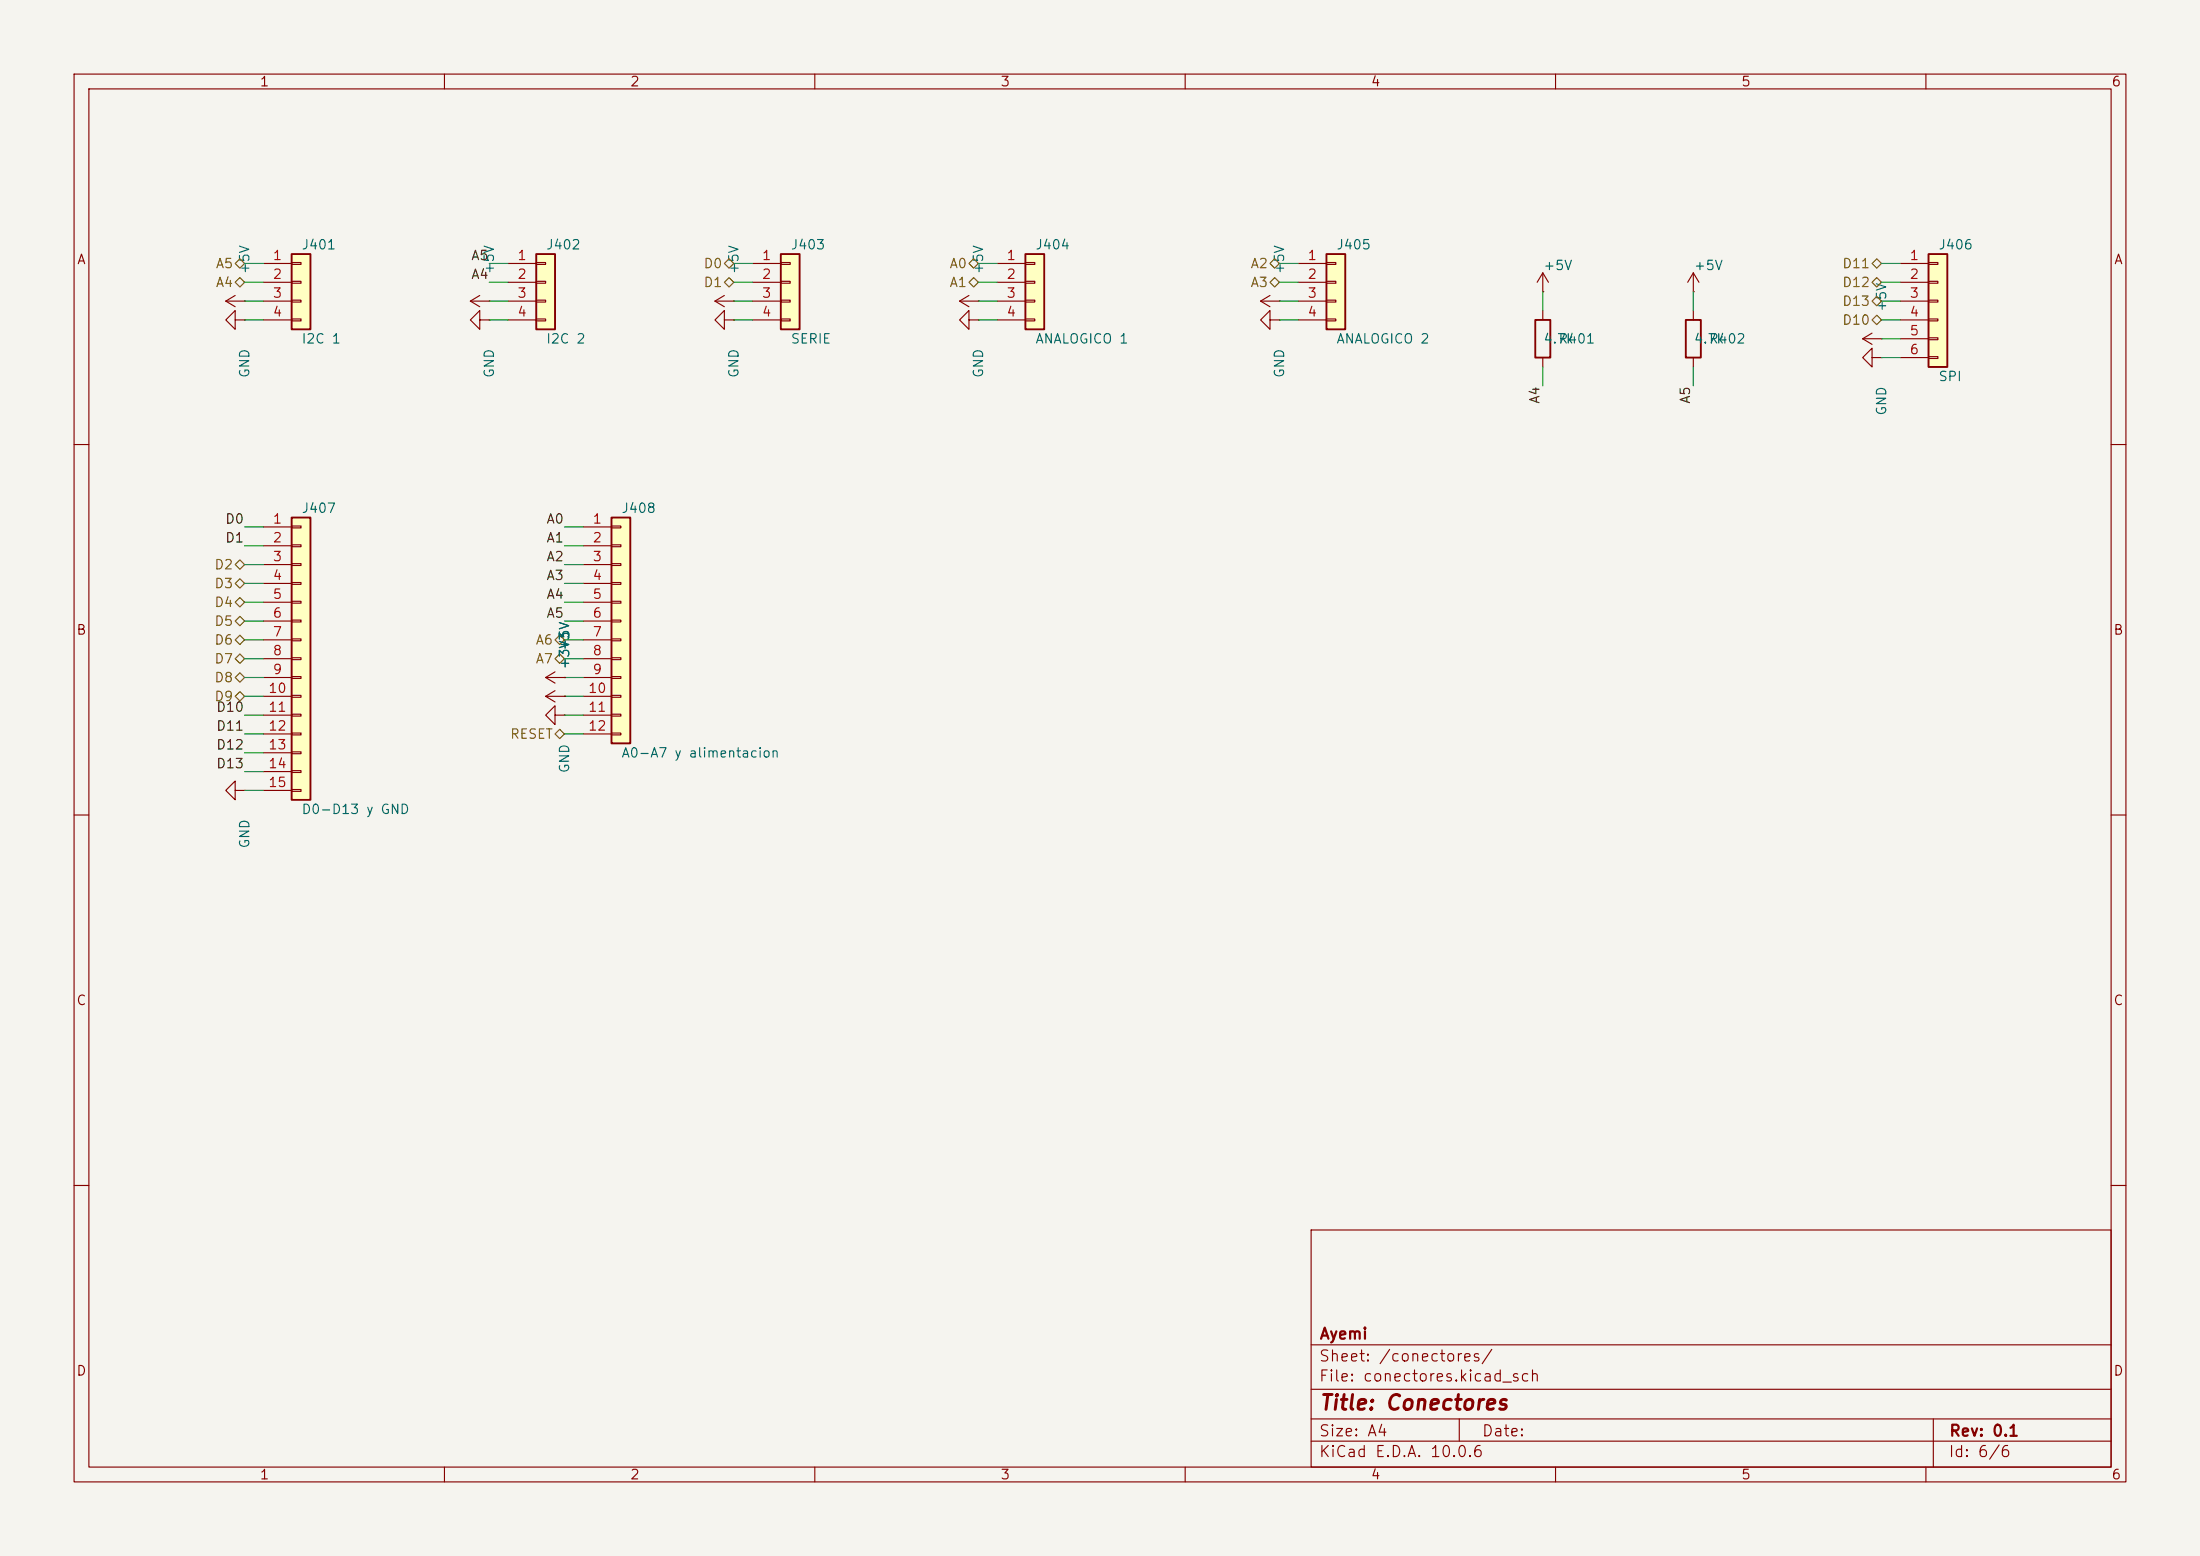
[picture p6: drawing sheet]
<svg xmlns="http://www.w3.org/2000/svg" width="297mm" height="210mm" viewBox="0 0 297 210" stroke-linecap="round" stroke-linejoin="round" font-family="sans-serif">
<path d="M0 0h297v210h-297z" fill="#f5f4ef" stroke="#f5f4ef" stroke-width=".14"/>
<g fill="none" stroke="#840000" stroke-width=".15">
<path d="M10 10h277v190h-277zM12 12h273v186h-273zM60 10v2M110 10v2M160 10v2M210 10v2M260 10v2M97.8 39.9l-1.3 .7M130.8 39.9l-1.3 .7M171.4 39.9l-1.2 .7M96.5 40.6h2.6M96.5 40.6l1.3 .8"/>
<path d="M97.8 43.2v-1.3l-1.3 1.3 1.3 1.3v-1.3h1.3M99.1 40.6h.1M99.1 43.2h.1M129.5 40.6l1.3 .8M129.5 40.6h2.6M130.8 43.2v-1.3l-1.3 1.3 1.3 1.3v-1.3h1.3M132.1 40.6h.1M132.1 43.2h.1M170.2 40.6h2.5M170.2 40.6l1.2 .8M171.4 43.2v-1.3l-1.2 1.3 1.2 1.3v-1.3h1.3M172.7 40.6h.1"/>
<path d="M172.7 43.2h.1M252.7 48.3v-1.3l-1.2 1.3 1.2 1.2v-1.2h1.3M254 48.3h.1M10 60h2M285 60h2M10 110h2M285 110h2M10 160h2M177 166h108v32h-108zM285 160h2M60 198v2M110 198v2"/>
<path d="M160 198v2M177 194.5h108M177 191.5h108M177 187.5h108M177 181.5h108M197 191.5v3M210 198v2M260 198v2M261 191.5v6.5"/>
</g>
<path d="M179.1 34.3h2.5v10.2h-2.5z" fill="#ffffc2"/>
<path d="M179.1 34.3h2.5v10.2h-2.5z" fill="none" stroke="#840000" stroke-width=".25"/>
<g fill="none" stroke="#840000" stroke-width=".15">
<path d="M31.7 39.9l-1.2 .7M175.3 35.6h3.8M175.3 38.1h3.8M179.1 35.4h1.2v.3h-1.2zM179.1 38h1.2v.2h-1.2zM30.5 40.6h2.5M30.5 40.6l1.2 .8M31.7 43.2v-1.3l-1.2 1.3 1.2 1.3v-1.3h1.3M33 40.6h.1M33 43.2h.1M175.3 40.6h3.8M175.3 43.2h3.8"/>
<path d="M179.1 40.5h1.2v.3h-1.2zM179.1 43.1h1.2v.2h-1.2z"/>
</g>
<path d="M138.4 34.3h2.6v10.2h-2.6z" fill="#ffffc2"/>
<path d="M138.4 34.3h2.6v10.2h-2.6z" fill="none" stroke="#840000" stroke-width=".25"/>
<path d="M134.6 35.6h3.8M134.6 38.1h3.8M138.4 35.4h1.3v.3h-1.3zM138.4 38h1.3v.2h-1.3zM134.6 40.6h3.8M134.6 43.2h3.8M138.4 40.5h1.3v.3h-1.3zM138.4 43.1h1.3v.2h-1.3zM74.9 96.5v-1.2l-1.2 1.2 1.2 1.3v-1.3h1.3M76.2 96.5h.1" fill="none" stroke="#840000" stroke-width=".15"/>
<path d="M82.5 69.9h2.6v30.4h-2.6z" fill="#ffffc2"/>
<path d="M207.3 43.2h2v5.1h-2zM82.5 69.9h2.6v30.4h-2.6z" fill="none" stroke="#840000" stroke-width=".25"/>
<g fill="none" stroke="#840000" stroke-width=".15">
<path d="M208.3 39.4h.1M208.3 36.8v2.6M208.3 36.8l-.8 1.3M208.3 36.8l.7 1.3M64.8 43.2v-1.3l-1.3 1.3 1.3 1.3v-1.3h1.2M66 43.2h.1M208.3 41.9v1.3M208.3 48.3v1.2M78.7 71.1h3.8M78.7 73.7h3.8M78.7 76.2h3.8M78.7 78.7h3.8"/>
<path d="M82.5 71h1.3v.2h-1.3zM82.5 73.5h1.3v.3h-1.3zM82.5 76.1h1.3v.2h-1.3zM82.5 78.6h1.3v.3h-1.3zM78.7 81.3h3.8M78.7 83.8h3.8M78.7 86.4h3.8M78.7 88.9h3.8M78.7 91.4h3.8M78.7 94h3.8M78.7 96.5h3.8M78.7 99.1h3.8"/>
<path d="M82.5 81.2h1.3v.2h-1.3zM82.5 83.7h1.3v.2h-1.3zM82.5 86.2h1.3v.3h-1.3zM82.5 88.8h1.3v.2h-1.3zM82.5 91.3h1.3v.3h-1.3zM82.5 93.9h1.3v.2h-1.3zM82.5 96.4h1.3v.2h-1.3zM82.5 98.9h1.3v.3h-1.3zM31.7 106.7v-1.3l-1.2 1.3 1.2 1.3v-1.3h1.3M33 106.7h.1"/>
</g>
<path d="M39.4 34.3h2.5v10.2h-2.5z" fill="#ffffc2"/>
<path d="M39.4 34.3h2.5v10.2h-2.5zM227.6 43.2h2v5.1h-2z" fill="none" stroke="#840000" stroke-width=".25"/>
<path d="M35.6 35.6h3.8M35.6 38.1h3.8M39.4 35.4h1.2v.3h-1.2zM39.4 38h1.2v.2h-1.2zM35.6 40.6h3.8M35.6 43.2h3.8M39.4 40.5h1.2v.3h-1.2zM39.4 43.1h1.2v.2h-1.2zM228.6 41.9v1.3M228.6 48.3v1.2" fill="none" stroke="#840000" stroke-width=".15"/>
<path d="M39.4 69.9h2.5v38.1h-2.5z" fill="#ffffc2"/>
<path d="M39.4 69.9h2.5v38.1h-2.5z" fill="none" stroke="#840000" stroke-width=".25"/>
<g fill="none" stroke="#840000" stroke-width=".15">
<path d="M35.6 71.1h3.8M35.6 73.7h3.8M35.6 76.2h3.8M35.6 78.7h3.8M39.4 71h1.2v.2h-1.2zM39.4 73.5h1.2v.3h-1.2zM39.4 76.1h1.2v.2h-1.2zM39.4 78.6h1.2v.3h-1.2zM35.6 81.3h3.8M35.6 83.8h3.8M35.6 86.4h3.8M35.6 88.9h3.8"/>
<path d="M35.6 91.4h3.8M35.6 94h3.8M35.6 96.5h3.8M35.6 99.1h3.8M39.4 81.2h1.2v.2h-1.2zM39.4 83.7h1.2v.2h-1.2zM39.4 86.2h1.2v.3h-1.2zM39.4 88.8h1.2v.2h-1.2zM39.4 91.3h1.2v.3h-1.2zM39.4 93.9h1.2v.2h-1.2zM39.4 96.4h1.2v.2h-1.2zM39.4 98.9h1.2v.3h-1.2z"/>
<path d="M73.7 91.4h2.5M73.7 91.4l1.2 .8M74.9 90.7l-1.2 .7M76.2 91.4h.1M35.6 101.6h3.8M35.6 104.1h3.8M35.6 106.7h3.8M39.4 101.5h1.2v.2h-1.2zM39.4 104h1.2v.3h-1.2zM39.4 106.6h1.2v.2h-1.2z"/>
</g>
<path d="M105.4 34.3h2.5v10.2h-2.5z" fill="#ffffc2"/>
<path d="M105.4 34.3h2.5v10.2h-2.5z" fill="none" stroke="#840000" stroke-width=".25"/>
<path d="M101.6 35.6h3.8M101.6 38.1h3.8M105.4 35.4h1.3v.3h-1.3zM105.4 38h1.3v.2h-1.3zM228.6 39.4h.1M228.6 36.8l-.8 1.3M228.6 36.8l.8 1.3M228.6 36.8v2.6M101.6 40.6h3.8M101.6 43.2h3.8M105.4 40.5h1.3v.3h-1.3zM105.4 43.1h1.3v.2h-1.3z" fill="none" stroke="#840000" stroke-width=".15"/>
<path d="M260.3 34.3h2.6v15.2h-2.6z" fill="#ffffc2"/>
<path d="M260.3 34.3h2.6v15.2h-2.6z" fill="none" stroke="#840000" stroke-width=".25"/>
<g fill="none" stroke="#840000" stroke-width=".15">
<path d="M64.8 39.9l-1.3 .7M256.5 35.6h3.8M256.5 38.1h3.8M260.3 35.4h1.3v.3h-1.3zM260.3 38h1.3v.2h-1.3zM63.5 40.6h2.5M63.5 40.6l1.3 .8M66 40.6h.1M251.5 45.7h2.5M251.5 45.7l1.2 .8M252.7 45l-1.2 .7M254 45.7h.1"/>
<path d="M256.5 40.6h3.8M256.5 43.2h3.8M256.5 45.7h3.8M256.5 48.3h3.8M260.3 40.5h1.3v.3h-1.3zM260.3 43.1h1.3v.2h-1.3zM260.3 45.6h1.3v.2h-1.3zM260.3 48.1h1.3v.3h-1.3z"/>
</g>
<path d="M72.4 34.3h2.5v10.2h-2.5z" fill="#ffffc2"/>
<path d="M72.4 34.3h2.5v10.2h-2.5z" fill="none" stroke="#840000" stroke-width=".25"/>
<g fill="none" stroke="#840000" stroke-width=".15">
<path d="M68.6 35.6h3.8M68.6 38.1h3.8M72.4 35.4h1.3v.3h-1.3zM72.4 38h1.3v.2h-1.3zM68.6 40.6h3.8M68.6 43.2h3.8M72.4 40.5h1.3v.3h-1.3zM72.4 43.1h1.3v.2h-1.3zM73.7 94l1.2 .7M73.7 94h2.5M74.9 93.2l-1.2 .8M76.2 94h.1"/>
<path d="M76.2 91.4h.1"/>
</g>
<g fill="none" stroke="#725600" stroke-width=".15">
<path d="M31.7 35.6l.7-.7 .6 .7-.6 .6zM31.7 38.1l.7-.6 .6 .6-.6 .6zM97.8 35.6l.6-.7 .7 .7-.7 .6zM97.8 38.1l.6-.6 .7 .6-.7 .6zM130.8 35.6l.6-.7 .7 .7-.7 .6zM130.8 38.1l.6-.6 .7 .6-.7 .6zM171.4 35.6l.7-.7 .6 .7-.6 .6zM171.4 38.1l.7-.6 .6 .6-.6 .6zM252.7 38.1l.7-.6 .6 .6-.6 .6zM252.7 35.6l.7-.7 .6 .7-.6 .6zM252.7 40.6l.7-.6 .6 .6-.6 .7zM252.7 43.2l.7-.7 .6 .7-.6 .6z"/>
<path d="M31.7 76.2l.7-.6 .6 .6-.6 .6zM31.7 78.7l.7-.6 .6 .6-.6 .7zM31.7 83.8l.7-.6 .6 .6-.6 .7zM31.7 86.4l.7-.7 .6 .7-.6 .6zM31.7 94l.7-.7 .6 .7-.6 .6zM31.7 81.3l.7-.7 .6 .7-.6 .6zM32.4 88.3l.6 .6-.6 .6-.7-.6zM32.4 90.8l.6 .6-.6 .7-.7-.7zM74.9 86.4l.7-.7 .6 .7-.6 .6zM74.9 88.9l.7-.6 .6 .6-.6 .6zM74.9 99.1l.7-.7 .6 .7-.6 .6z"/>
</g>
<g fill="none" stroke="#009600" stroke-width=".15">
<path d="M33 38.1h2.6M33 35.6h2.6M66 38.1h2.6M66 35.6h2.6M99.1 38.1h2.5M99.1 35.6h2.5M132.1 38.1h2.5M132.1 35.6h2.5M172.7 38.1h2.6M172.7 35.6h2.6M208.3 39.4v2.5M228.6 39.4v2.5"/>
<path d="M254 38.1h2.5M254 35.6h2.5M33 40.6h2.6M33 43.2h2.6M66 40.6h2.6M66 43.2h2.6M99.1 40.6h2.5M99.1 43.2h2.5M132.1 40.6h2.5M132.1 43.2h2.5M172.7 40.6h2.6M172.7 43.2h2.6"/>
<path d="M208.3 49.5v2.6M228.6 49.5v2.6M254 40.6h2.5M254 43.2h2.5M254 45.7h2.5M254 48.3h2.5M33 73.7h2.6M33 76.2h2.6M33 78.7h2.6M33 71.1h2.6M76.2 73.7h2.5M76.2 76.2h2.5"/>
<path d="M76.2 78.7h2.5M76.2 71.1h2.5M33 81.3h2.6M33 83.8h2.6M33 86.4h2.6M33 88.9h2.6M33 91.4h2.6M33 94h2.6M33 99.1h2.6M33 96.5h2.6M76.2 81.3h2.5M76.2 83.8h2.5"/>
<path d="M76.2 86.4h2.5M76.2 88.9h2.5M76.2 91.4h2.5M76.2 94h2.5M76.2 99.1h2.5M76.2 96.5h2.5M33 106.7h2.6M33 101.6h2.6M33 104.1h2.6"/>
</g>
<text font-size="2" fill="#840000" x="178" y="190.8">Title: Conectores</text>
<g font-size="1.5" fill="#840000">
<text x="178" y="184.1">Sheet: /conectores/</text>
<text x="178" y="181.1">Ayemi</text>
<text x="178" y="186.8">File: conectores.kicad_sch</text>
<text x="178" y="197">KiCad E.D.A. 10.0.6</text>
<text x="178" y="194.2">Size: A4</text>
<text x="200" y="194.2">Date:</text>
<text x="263" y="197">Id: 6/6</text>
<text x="263" y="194.2">Rev: 0.1</text>
</g>
<g font-size="1.3" fill="#840000">
<text x="35" y="12">1</text>
<text x="85" y="12">2</text>
<text x="135" y="12">3</text>
<text x="185" y="12">4</text>
<text x="235" y="12">5</text>
<text x="285" y="12">6</text>
<text x="10.3" y="36">A</text>
<text x="285.3" y="36">A</text>
<text x="10.2" y="86">B</text>
<text x="285.2" y="86">B</text>
<text x="10.2" y="136">C</text>
<text x="285.2" y="136">C</text>
<text x="10.2" y="186">D</text>
<text x="285.2" y="186">D</text>
<text x="35" y="200">1</text>
<text x="85" y="200">2</text>
<text x="135" y="200">3</text>
<text x="185" y="200">4</text>
<text x="235" y="200">5</text>
<text x="285" y="200">6</text>
</g>
<g font-size="1.3" fill="#a90000">
<text x="36.7" y="35.4">1</text>
<text x="69.8" y="35.4">1</text>
<text x="102.8" y="35.4">1</text>
<text x="135.8" y="35.4">1</text>
<text x="176.4" y="35.4">1</text>
<text x="257.7" y="35.4">1</text>
<text x="36.7" y="38">2</text>
<text x="36.7" y="40.5">3</text>
<text x="69.8" y="38">2</text>
<text x="69.8" y="40.5">3</text>
<text x="102.8" y="38">2</text>
<text x="102.8" y="40.5">3</text>
<text x="135.8" y="38">2</text>
<text x="135.8" y="40.5">3</text>
<text x="176.4" y="38">2</text>
<text x="176.4" y="40.5">3</text>
<text x="257.7" y="38">2</text>
<text x="257.7" y="40.5">3</text>
<text x="36.7" y="43">4</text>
<text x="69.8" y="43">4</text>
<text x="102.8" y="43">4</text>
<text x="135.8" y="43">4</text>
<text x="176.4" y="43">4</text>
<text x="257.7" y="43">4</text>
<text x="257.7" y="45.6">5</text>
<text x="257.7" y="48.1">6</text>
<text x="36.7" y="71">1</text>
<text x="79.9" y="71">1</text>
<text x="36.7" y="73.5">2</text>
<text x="36.7" y="76.1">3</text>
<text x="79.9" y="73.5">2</text>
<text x="79.9" y="76.1">3</text>
<text x="36.7" y="78.6">4</text>
<text x="36.7" y="81.1">5</text>
<text x="36.7" y="83.7">6</text>
<text x="79.9" y="78.6">4</text>
<text x="79.9" y="81.1">5</text>
<text x="79.9" y="83.7">6</text>
<text x="36.7" y="86.2">7</text>
<text x="36.7" y="88.8">8</text>
<text x="79.9" y="86.2">7</text>
<text x="79.9" y="88.8">8</text>
<text x="36.1" y="93.8">10</text>
<text x="36.7" y="91.3">9</text>
<text x="79.3" y="93.8">10</text>
<text x="79.9" y="91.3">9</text>
<text x="36.1" y="96.4">11</text>
<text x="36.1" y="98.9">12</text>
<text x="36.1" y="101.5">13</text>
<text x="79.3" y="96.4">11</text>
<text x="79.3" y="98.9">12</text>
<text x="36.1" y="104">14</text>
<text x="36.1" y="106.5">15</text>
</g>
<g font-size="1.3" fill="#006464">
<text x="40.6" y="34">J401</text>
<text x="73.6" y="34">J402</text>
<text x="106.7" y="34">J403</text>
<text x="139.7" y="34">J404</text>
<text x="180.3" y="34">J405</text>
<text x="261.6" y="34">J406</text>
<text x="34" y="37.1" transform="rotate(-90 34 37.1)">+5V</text>
<text x="67" y="37.1" transform="rotate(-90 67 37.1)">+5V</text>
<text x="100" y="37.1" transform="rotate(-90 100 37.1)">+5V</text>
<text x="133" y="37.1" transform="rotate(-90 133 37.1)">+5V</text>
<text x="173.7" y="37.1" transform="rotate(-90 173.7 37.1)">+5V</text>
<text x="208.3" y="36.8">+5V</text>
<text x="228.6" y="36.8">+5V</text>
<text x="40.6" y="46.7">I2C 1</text>
<text x="73.6" y="46.7">I2C 2</text>
<text x="106.7" y="46.7">SERIE</text>
<text x="139.7" y="46.7">ANALOGICO 1</text>
<text x="180.3" y="46.7">ANALOGICO 2</text>
<text x="208.3" y="46.7">4.7k</text>
<text x="210.3" y="46.7">R401</text>
<text x="228.6" y="46.7">4.7k</text>
<text x="230.6" y="46.7">R402</text>
<text x="255" y="42.2" transform="rotate(-90 255 42.2)">+5V</text>
<text x="34" y="51.1" transform="rotate(-90 34 51.1)">GND</text>
<text x="67" y="51.1" transform="rotate(-90 67 51.1)">GND</text>
<text x="100" y="51.1" transform="rotate(-90 100 51.1)">GND</text>
<text x="133" y="51.1" transform="rotate(-90 133 51.1)">GND</text>
<text x="173.7" y="51.1" transform="rotate(-90 173.7 51.1)">GND</text>
<text x="261.6" y="51.8">SPI</text>
<text x="255" y="56.2" transform="rotate(-90 255 56.2)">GND</text>
<text x="40.6" y="69.5">J407</text>
<text x="83.8" y="69.5">J408</text>
<text x="77.2" y="87.9" transform="rotate(-90 77.2 87.9)">+5V</text>
<text x="77.2" y="90.4" transform="rotate(-90 77.2 90.4)">+3V3</text>
<text x="77.2" y="104.4" transform="rotate(-90 77.2 104.4)">GND</text>
<text x="83.8" y="102.6">A0-A7 y alimentacion</text>
<text x="40.6" y="110.2">D0-D13 y GND</text>
<text x="34" y="114.6" transform="rotate(-90 34 114.6)">GND</text>
</g>
<g font-size="1.3" fill="#0f0f0f">
<text x="63.5" y="35.4">A5</text>
<text x="63.5" y="38">A4</text>
<text x="208.2" y="54.6" transform="rotate(-90 208.2 54.6)">A4</text>
<text x="228.5" y="54.6" transform="rotate(-90 228.5 54.6)">A5</text>
<text x="30.3" y="71">D0</text>
<text x="73.7" y="71">A0</text>
<text x="30.3" y="73.5">D1</text>
<text x="73.7" y="73.5">A1</text>
<text x="73.7" y="76.1">A2</text>
<text x="73.7" y="78.6">A3</text>
<text x="73.7" y="81.2">A4</text>
<text x="73.7" y="83.7">A5</text>
<text x="29.1" y="96.4">D10</text>
<text x="29.1" y="98.9">D11</text>
<text x="29.1" y="101.5">D12</text>
<text x="29.1" y="104">D13</text>
</g>
<g font-size="1.3" fill="#725600">
<text x="29" y="36.5">A5</text>
<text x="29" y="39.1">A4</text>
<text x="94.9" y="36.5">D0</text>
<text x="94.9" y="39.1">D1</text>
<text x="128.1" y="36.5">A0</text>
<text x="128.1" y="39.1">A1</text>
<text x="168.7" y="36.5">A2</text>
<text x="168.7" y="39.1">A3</text>
<text x="248.6" y="39.1">D12</text>
<text x="248.6" y="41.6">D13</text>
<text x="248.6" y="36.5">D11</text>
<text x="248.6" y="44.1">D10</text>
<text x="28.9" y="77.2">D2</text>
<text x="28.9" y="79.7">D3</text>
<text x="28.9" y="82.2">D4</text>
<text x="28.9" y="84.8">D5</text>
<text x="28.9" y="87.3">D6</text>
<text x="28.9" y="89.9">D7</text>
<text x="72.2" y="87.3">A6</text>
<text x="72.2" y="89.9">A7</text>
<text x="28.9" y="92.4">D8</text>
<text x="28.9" y="94.9">D9</text>
<text x="68.8" y="100">RESET</text>
</g>
</svg>
